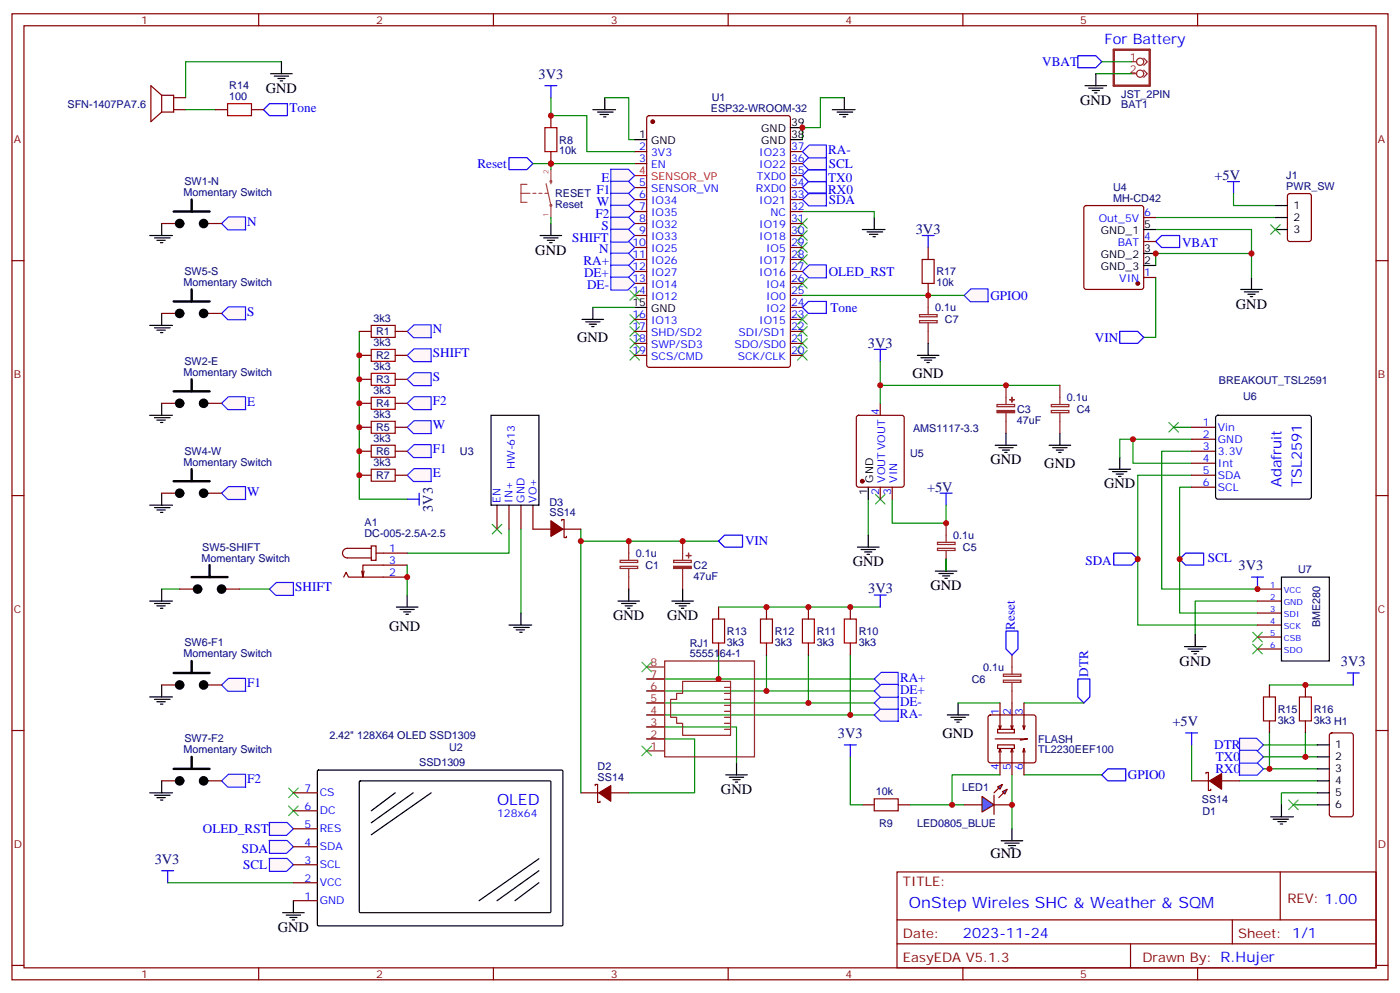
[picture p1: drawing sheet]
<svg xmlns="http://www.w3.org/2000/svg" width="412mm" height="292mm" viewBox="0 0 412 292" stroke-linecap="round" stroke-linejoin="round" font-family="sans-serif">
<g fill="none" stroke="#870000" stroke-width=".35">
<path d="M3.5 4.1h405.4v284.3h-405.4zM7.1 7.6h398.2v277.3h-398.2zM76.2 4.1v3.5M145.3 4.1v3.5M214.5 4.1v3.5M283.6 4.1v3.5M352.8 4.1v3.5M3.5 76.7h3.6M405.3 76.7h3.6M3.5 145.9h3.6M405.3 145.9h3.6M3.5 215h3.6"/>
<path d="M405.3 215h3.6M264.2 256.6h141.1v28.3h-141.1zM377.1 256.6v14.2M264.2 270.8h141.1M264.2 277.8h141.1M333 277.8v7.1M363 270.8v7M3.5 284.2h3.6M76.2 284.9v3.5M145.3 284.9v3.5M214.5 284.9v3.5M283.6 284.9v3.5"/>
<path d="M352.8 284.9v3.5M405.3 284.2h3.6"/>
</g>
<g fill="none" stroke="#000" stroke-width=".35">
<path d="M44.1 69.3h6.7M45.5 70h4.6M46.2 70.7h2.5M47.3 71.4h.7M47.6 65.8v3.5M44.1 95.8h6.7M45.5 96.5h4.6M46.2 97.2h2.5M47.3 97.9h.7M47.6 92.3v3.5M47.6 118.7v3.5M44.1 122.2h6.7"/>
<path d="M45.5 122.9h4.6M46.2 123.6h2.5M47.3 124.4h.7M44.1 148.7h6.7M45.5 149.4h4.6M46.2 150.1h2.5M47.3 150.8h.7M47.6 145.2v3.5M44.1 176.9h6.7M45.5 177.6h4.6M46.2 178.3h2.5M47.3 179h.7"/>
<path d="M47.6 173.4v3.5"/>
</g>
<g fill="#fff7f7" stroke="#420aff" stroke-width=".35">
<path d="M65.3 65.8l2-1.9h5l.1 3.7h-5.3z"/>
<path d="M65.3 92.3l2-2h5l.1 3.8h-5.3z"/>
<path d="M65.3 118.7l2-1.9h5l.1 3.8h-5.3z"/>
<path d="M65.3 145.2l2-2h5l.1 3.8h-5.3z"/>
<path d="M65.3 229.8l2-1.9h5l.1 3.8h-5.3z"/>
<path d="M65.3 201.6l2-1.9h5l.1 3.8h-5.3z"/>
</g>
<path d="M44.1 233.4h6.7M45.5 234.1h4.6M46.2 234.8h2.5M47.3 235.5h.7M47.6 229.8v3.6" fill="none" stroke="#000" stroke-width=".35"/>
<g fill="#fff7f7" stroke="#420aff" stroke-width=".35">
<path d="M119.9 97.5l2.1-1.9h5l.1 3.8h-5.3z"/>
<path d="M119.9 104.6l2.1-1.9h5l.1 3.8h-5.3z"/>
<path d="M119.9 111.7l2.1-2h5l.1 3.8h-5.3z"/>
<path d="M119.9 118.7l2.1-1.9h5l.1 3.8h-5.3z"/>
<path d="M119.9 139.9l2.1-2h5l.1 3.8h-5.3z"/>
<path d="M119.9 125.8l2.1-2h5l.1 3.8h-5.3z"/>
<path d="M119.9 132.8l2.1-1.9h5l.1 3.8h-5.3z"/>
</g>
<path d="M119.9 146.9h3.6M123.5 145.2v3.5" fill="none" stroke="#00f" stroke-width=".35"/>
<path d="M44.1 205.1h6.7M45.5 205.8h4.6M46.2 206.6h2.5M47.3 207.3h.7M47.6 201.6v3.5" fill="none" stroke="#000" stroke-width=".35"/>
<path d="M79.4 173.4l2-2h5l.1 3.8h-5.3z" fill="#fff7f7" stroke="#420aff" stroke-width=".35"/>
<g fill="none" stroke="#870000" stroke-width=".35">
<path d="M47.6 65.8h5.3M60 65.8h5.3M47.6 92.3h5.3M60 92.3h5.3M47.6 118.7h5.3M60 118.7h5.3M47.6 145.2h5.3M60 145.2h5.3M52.9 173.4h5.3M65.3 173.4h5.3M47.6 201.6h5.3M60 201.6h5.3"/>
<path d="M47.6 229.8h5.3M60 229.8h5.3"/>
</g>
<g fill="#000" stroke="#000" stroke-width=".71">
<circle cx="52.9" cy="65.8" r="1.06"/>
<circle cx="60" cy="65.8" r="1.06"/>
<circle cx="52.9" cy="92.3" r="1.06"/>
<circle cx="60" cy="92.3" r="1.06"/>
<circle cx="52.9" cy="118.7" r="1.06"/>
<circle cx="60" cy="118.7" r="1.06"/>
<circle cx="52.9" cy="145.2" r="1.06"/>
<circle cx="60" cy="145.2" r="1.06"/>
<circle cx="58.2" cy="173.4" r="1.06"/>
<circle cx="65.3" cy="173.4" r="1.06"/>
<circle cx="52.9" cy="201.6" r="1.06"/>
<circle cx="60" cy="201.6" r="1.06"/>
<circle cx="52.9" cy="229.8" r="1.06"/>
<circle cx="60" cy="229.8" r="1.06"/>
</g>
<g fill="none" stroke="#000" stroke-width=".71">
<path d="M56.4 58.7v3.6M51.2 62.3h10.5M51.2 88.7h10.5M56.4 85.2v3.5M51.2 115.2h10.5M56.4 111.7v3.5M56.4 138.1v3.5M51.2 141.6h10.5M56.4 169.9h10.6M61.7 166.3v3.6M51.2 198.1h10.5M56.4 194.6v3.5"/>
<path d="M51.2 226.3h10.5M56.4 222.8v3.5"/>
</g>
<path d="M105.8 97.5v49.4h14.1M47.6 173.4h5.3M70.6 173.4h8.8" fill="none" stroke="#008700" stroke-width=".35"/>
<path d="M234.9 82l2.9 2.8M237.8 82l-2.9 2.8" fill="none" stroke="#3c3" stroke-width=".35"/>
<g fill="#fff7f7" stroke="#420aff" stroke-width=".35">
<path d="M236.4 58.7l2-1.9h5l.1 3.8h-5.3z"/>
<path d="M236.4 48.2l2-2h5l.1 3.8h-5.3z"/>
<path d="M236.4 79.9l2-1.9h5l.1 3.8h-5.3z"/>
<path d="M284 87l2-2h5l.1 3.8h-5.3z"/>
</g>
<g fill="none" stroke="#3c3" stroke-width=".35">
<path d="M234.9 64.4l2.9 2.8M234.9 75l2.9 2.8M234.9 71.4l2.9 2.9M234.9 67.9l2.9 2.8M237.8 64.4l-2.9 2.8M237.8 75l-2.9 2.8M237.8 71.4l-2.9 2.9M237.8 67.9l-2.9 2.8M185.6 92.6l2.8 2.8M185.6 99.7l2.8 2.8M185.6 96.1l2.8 2.9M188.4 92.6l-2.8 2.8"/>
<path d="M188.4 99.7l-2.8 2.8M188.4 96.1l-2.8 2.9M234.9 99.7l2.9 2.8M234.9 96.1l2.9 2.9M237.8 99.7l-2.9 2.8M237.8 96.1l-2.9 2.9M185.6 103.2l2.8 2.8M188.4 103.2l-2.8 2.8M234.9 103.2l2.9 2.8M237.8 103.2l-2.9 2.8"/>
</g>
<g fill="none" stroke="#000" stroke-width=".35">
<path d="M174.6 32.3h6.7M176 33h4.6M176.7 33.7h2.5M177.8 34.4h.7M178.2 28.8v3.5M232.8 37.6h3.6M245.2 32.3h6.7M246.6 33h4.6M247.3 33.7h2.5M248.4 34.4h.7M248.7 28.8v3.5M187 41.1h3.5"/>
<path d="M232.8 41.1h3.6M254 67.6h6.7M255.4 68.3h4.6M256.1 69h2.5M257.2 69.7h.7M257.5 64v3.6M187 90.5h3.5"/>
</g>
<path d="M178.2 28.8h7v12.3h1.8M248.7 28.8h-7v8.8h-5.3v3.5M236.4 62.3h21.1v1.7" fill="none" stroke="#008700" stroke-width=".35"/>
<path d="M160.5 25.2h3.5M162.3 25.2v3.6" fill="none" stroke="#00f" stroke-width=".35"/>
<g fill="none" stroke="#870000" stroke-width=".35">
<path d="M190.7 34.2l.5-.2h40.9l.7 .5v72.9l-.4 .7h-41.2l-.6-.4-.1-73zM187 44.6h3.5M187 48.2h3.5M187 55.2h3.5M187 58.7h3.5M232.8 44.6h3.6M232.8 48.2h3.6M232.8 55.2h3.6M232.8 58.7h3.6M232.8 51.7h3.6M187 62.3h3.5M187 65.8h3.5"/>
<path d="M187 69.3h3.5M187 72.8h3.5M187 76.4h3.5M187 79.9h3.5M232.8 62.3h3.6M232.8 65.8h3.6M232.8 69.3h3.6M232.8 72.8h3.6M232.8 76.4h3.6M232.8 79.9h3.6M187 83.4h3.5M187 87h3.5"/>
<path d="M187 94h3.5M187 97.5h3.5M232.8 83.4h3.6M232.8 87h3.6M232.8 94h3.6M232.8 97.5h3.6M232.8 90.5h3.6M187 101.1h3.5M187 104.6h3.5M232.8 101.1h3.6M232.8 104.6h3.6"/>
</g>
<circle cx="192.3" cy="35.8" r=".53" fill="#870000" stroke="#870000" stroke-width=".35"/>
<path d="M187 51.7h3.5" fill="none" stroke="#f00" stroke-width=".35"/>
<g fill="#fff7f7" stroke="#420aff" stroke-width=".35">
<path d="M179.8 49.8h5.3l1.9 1.9-2.1 1.9h-5z"/>
<path d="M179.8 53.4h5.3l1.9 1.8-2.1 1.9h-5z"/>
<path d="M179.8 56.9h5.3l1.9 1.8-2.1 2h-5z"/>
<path d="M179.8 60.4h5.3l1.9 1.9-2.1 1.9h-5z"/>
<path d="M179.8 63.9h5.3l1.9 1.9-2.1 1.9h-5z"/>
<path d="M179.8 71h5.3l1.9 1.8-2.1 2h-5z"/>
<path d="M179.8 67.5h5.3l1.9 1.8-2.1 2h-5z"/>
</g>
<path d="M234.9 92.6l2.9 2.8M237.8 92.6l-2.9 2.8M145 154.3l2.8 2.9M147.8 154.3l-2.8 2.9M257.9 145.5l2.8 2.8M260.7 145.5l-2.8 2.8M369 186.1l2.8 2.8M369 189.6l2.8 2.8M371.8 186.1l-2.8 2.8M371.8 189.6l-2.8 2.8" fill="none" stroke="#3c3" stroke-width=".35"/>
<path d="M317.5 16.4h5.3l1.8 1.8-1.8 1.7h-5.3zM149.9 46.4h5.3l1.8 1.8-1.8 1.7h-5.3zM238.1 49.9h5.3v3.5h-5.3l-1.7-1.7zM238.1 53.4h5.3v3.6h-5.3l-1.7-1.8zM342.2 69.3h5.3v3.5h-5.3l-1.8-1.7zM257.5 102.8h3.6M259.3 102.8v3.6M276.9 145.2h3.6M278.7 145.2v3.5M328.1 162.8h5.3l1.7 1.8-1.7 1.7h-5.3zM349.2 162.8h5.3v3.5h-5.3l-1.7-1.7z" fill="none" stroke="#00f" stroke-width=".35"/>
<path d="M328.1 14.6h10.6v10.6h-10.6z" fill="none" stroke="#8c2424" stroke-width=".71"/>
<g fill="none" stroke="#8c2424" stroke-width=".35">
<path d="M333.4 18.2h1.4M336.9 17.1l1.1 1.1-1.1 1M333.4 21.7h1.4M336.9 20.6l1.1 1.1-1.1 1.1M201.1 159.3v5.6M198.4 164.9h5.2v.7h-5.2zM201.1 167.4v6"/>
<circle cx="335.8" cy="18.2" r="1.06"/>
<circle cx="335.8" cy="21.7" r="1.06"/>
</g>
<g fill="none" stroke="#008700" stroke-width=".35">
<path d="M324.6 18.2h8.8M322.8 21.7h10.6M333.7 129.3v7h17.3M351 139.9h-15.9v44.1h35.3M351 129.3h-21.2v5.3M149.9 155.8v7h-30M153.5 155.8v24.6M171.1 155.8v3.5h40.6M255.8 146.9v10.6M262.8 146.9v7.1h15.9v-5.3M351 143.4h-3.5v37h22.9M119.9 166.3v3.6"/>
<path d="M370.4 176.9h-18.3v9.9"/>
</g>
<g fill="none" stroke="#000" stroke-width=".35">
<path d="M319.6 25.2h6.4M320.7 25.9h4.2M321.7 26.6h2.1M322.4 27.3h.7M322.8 21.7v3.5M144.6 122.2h14.1v26.5h-14.1zM326.7 138.1h6.3M327.7 138.8h4.3M328.8 139.5h2.1M329.8 134.6v3.5M255.8 143.4v3.5M255.8 157.5v3.5"/>
<path d="M329.5 140.2h.7M116.8 178.7h6.3M117.8 179.4h4.3M119.9 175.2v3.5M197.9 176.9h6.4M199 177.6h4.2M200 178.3h2.1M200.7 179h.7M201.1 173.4v3.5M252.6 161h6.3M253.6 161.7h4.3M254.7 162.5h2.1"/>
<path d="M255.4 163.2h.7M377.5 169.9h14.1v24.7h-14.1zM118.9 180.1h2.1M119.6 180.8h.7M149.9 184h6.7M151.3 184.7h4.6M152 185.4h2.5M153.1 186.1h.7M153.5 180.4v3.6M348.9 190.3h6.3M350 191h4.2M351 191.7h2.1"/>
<path d="M351.7 192.4h.7M352.1 186.8v3.5"/>
</g>
<g fill="none" stroke="#870000" stroke-width=".35">
<path d="M162.3 34v3.6M162.3 44.6v3.6M259.3 118.7v3.5M252.5 122.4l.4-.2h12.7l.7 .5v20l-.4 .6-13 .1-.6-.5-.1-20zM146.4 148.7v7.1M149.9 148.7v7.1M153.5 148.7v7.1M157 148.7v7.1M259.3 143.4v3.5M262.8 143.4v3.5M101.2 169.9l.8-1.4 .7 1.4h17.2M107.2 168.1l-.3 1.8"/>
<path d="M109.4 160.7h1.4v4.2h-1.4zM109.4 161.4h-7.1a1.41 1.41 0 0 0-1.4 1.4 1.41 1.41 0 0 0 1.4 1.4h7.1M110.8 162.8h9.1M119.9 166.3h-13v3.6l-.4-1.8M370.4 176.9h7.1M370.4 173.4h7.1M370.4 191h7.1M370.4 187.5h7.1M370.4 184h7.1M370.4 180.4h7.1"/>
</g>
<g fill="#8c2424" stroke="#8c2424" stroke-width=".35">
<path d="M198.4 166.7h5.2v.6h-5.2z"/>
<path d="M202.1 163.5h1.5z"/>
<path d="M202.8 162.8v1.4z"/>
</g>
<path d="M160.5 37.6h3.5v7h-3.5z" fill="none" stroke="#a10000" stroke-width=".35"/>
<circle cx="254" cy="141.6" r=".53" fill="#870000" stroke="#870000" stroke-width=".35"/>
<g fill="#fff7f7" stroke="#420aff" stroke-width=".35">
<path d="M79.3 247.4h5.3l1.8 1.8-2 2h-5z"/>
<path d="M79.3 252.7h5.3l1.8 1.8-2 2h-5z"/>
</g>
<g fill="none" stroke="#000" stroke-width=".35">
<path d="M365.5 85.2h6.3M366.5 85.9h4.3M367.6 86.6h2.1M368.3 87.3h.7M368.7 81.7v3.5M293.2 131.1h6.3M294.2 131.8h4.2M295.3 132.5h2.1M296 133.2h.7M296.3 127.5v3.6M83.3 268.6h6.3M84.3 269.3h4.2"/>
<path d="M85.4 270.1h2.1M86.1 270.8h.7M86.4 265.1v3.5"/>
</g>
<path d="M340.4 78.1v-3.5h28.3v7.1M236.4 87h47.6M259.3 106.4v12.3M259.3 113.4h52.9M351 132.8h-8.8v40.6h28.2" fill="none" stroke="#008700" stroke-width=".35"/>
<path d="M368.7 169.9h3.5M370.4 169.9v3.5" fill="none" stroke="#00f" stroke-width=".35"/>
<path d="M293.7 119.1h5.2v.6h-5.2zM296.3 113.4v5.7M296.3 121.5v6" fill="none" stroke="#8c2424" stroke-width=".35"/>
<g fill="#8c2424" stroke="#8c2424" stroke-width=".35">
<path d="M293.7 120.8h5.2v.7h-5.2z"/>
<path d="M297.4 117.7h1.4z"/>
<path d="M298.1 116.9v1.5z"/>
</g>
<path d="M79.3 242.1h5.3l1.8 1.8-2 2h-5z" fill="#fff7f7" stroke="#420aff" stroke-width=".35"/>
<path d="M85 237.2l2.8 2.9M85 232l2.8 2.8M87.8 237.2l-2.8 2.9M87.8 232l-2.8 2.8" fill="none" stroke="#3c3" stroke-width=".35"/>
<path d="M162.3 28.8v5.2h10.6v10.6h14.1M157 48.2h30M363.4 57v3.5h12.3M340.4 67.6h28.3v7M340.4 64h35.3M174.6 90.5h12.4M340.4 81.7v17.6h-3.5M119.9 169.9v5.3M365.1 229.8h23M372.2 226.3h15.9M381 236.9h7.1M388.1 233.4h-10.6v3.5" fill="none" stroke="#008700" stroke-width=".35"/>
<path d="M361.6 53.4h3.5M363.4 53.4v3.6M329.8 97.5h5.3l1.8 1.8-1.8 1.8h-5.3zM211.7 159.3l1.7-1.8h5.3v3.5h-5.3z" fill="none" stroke="#00f" stroke-width=".35"/>
<path d="M171.4 94h6.4M172.5 94.7h4.2M173.6 95.4h2.1M174.3 96.1h.7M174.6 90.5v3.5" fill="none" stroke="#000" stroke-width=".35"/>
<path d="M365.1 224.4h5.1l2 1.9-1.9 1.9h-5.3z" fill="#fff7f7" stroke="#420aff" stroke-width=".35"/>
<path d="M279 210.4h6.4M280.1 211.1h4.2M281.2 211.8h2.1M281.9 212.5h.7M282.2 206.9v3.5M377.5 236.9v3.5M374.3 240.4h6.7M375 241.1h4.6M376.4 241.8h2.5M377.1 242.5h.7" fill="none" stroke="#000" stroke-width=".35"/>
<path d="M296.3 185.7h3.6v5.3l-1.8 1.8-1.8-1.8zM317.5 199.8h3.5v5.3l-1.7 1.8-1.8-1.8zM248.7 219.3h3.5M250.5 219.3v3.5M324.6 228.1l1.7-1.8h5.3v3.5h-5.3z" fill="none" stroke="#00f" stroke-width=".35"/>
<path d="M295.6 198.4h5.1v.7h-5.1zM298.1 192.8v5.6M295.6 200.2h5.1v.6h-5.1zM298.1 200.9v6" fill="none" stroke="#8c2424" stroke-width=".35"/>
<path d="M282.2 206.9h12.4M301.6 206.9h17.7M250.5 222.8v14.1h3.5M301.6 228.1h23" fill="none" stroke="#008700" stroke-width=".35"/>
<path d="M257.5 235.1h7.1v3.6h-7.1z" fill="none" stroke="#a10000" stroke-width=".35"/>
<path d="M254 236.9h3.5M264.6 236.9h3.5" fill="none" stroke="#870000" stroke-width=".35"/>
<path d="M289.3 234.4l3.5 2.5-3.5 2.1z" fill="#09f" stroke="#870000" stroke-width=".35"/>
<path d="M292.8 234.1v5.6z" fill="#f00" stroke="#870000" stroke-width=".35"/>
<g fill="#870000" stroke="#870000" stroke-width=".35">
<path d="M292.8 233.4l1.4-1.4z"/>
<path d="M294.2 234.8l1.4-1.4z"/>
</g>
<g fill="#09f" stroke="#870000" stroke-width=".35">
<path d="M293.9 231.6l1.4-.7-.7 1.4z"/>
<path d="M295.3 233l1.4-.7-.7 1.4z"/>
</g>
<g fill="none" stroke="#870000" stroke-width=".35">
<path d="M291.3 210.6l.4-.2h12.7l.5 .2 .3 .5v12.7l-.3 .5-.5 .2h-12.7l-.5-.2-.2-.5v-12.7zM293.2 217.5h9.5l-2.1 .3M293.9 214.7h4.9v1h-4.9zM293.9 219.3h4.9v1h-4.9zM294.6 206.9v7.8l-.4-1.1M294.9 213.6l-.3 1.1M298.1 206.9v7.8l-.4-1.1M298.4 213.6l-.3 1.1M301.6 206.9v7.8l-.3-1.1M302 213.6l-.4 1.1M284 236.9h5.3M292.8 236.9h5.3"/>
<path d="M294.2 221.4l.4-1.1v7.8M294.6 220.3l.3 1.1M297.7 221.4l.4-1.1v7.8M298.1 220.3l.3 1.1M301.3 221.4l.3-1.1v7.8M301.6 220.3l.4 1.1"/>
</g>
<g fill="none" stroke="#000" stroke-width=".35">
<path d="M159.1 69.3h6.4M160.2 70h4.2M161.2 70.7h2.1M161.9 71.4h.7M162.3 65.8v3.5M309 131.1h6.4M310.1 131.8h4.2M311.1 132.5h2.2M311.9 133.2h.7M312.2 127.5v3.6M294.9 247.5h6.4M296 248.2h4.2"/>
<path d="M297 248.9h2.2M297.7 249.6h.7M298.1 243.9v3.6"/>
</g>
<path d="M162.3 48.2v1.7M162.3 64v1.8M268.1 236.9h15.9M294.6 228.1h-14.1v8.8M298.1 228.1v15.8" fill="none" stroke="#008700" stroke-width=".35"/>
<path d="M153.5 56.9h2.6M155.2 54.3h-1.7v5.3h1.7M157 56.9h.9M158.7 56.9h.9M160.5 56.9h.9M160.9 54.1l1.4 6.3M162.3 49.9v4.2M162.3 60.6v3.4" fill="none" stroke="#a64a4a" stroke-width=".35"/>
<g fill="none" stroke="#a64a4a" stroke-width=".56">
<circle cx="162.3" cy="53.4" r=".18"/>
<circle cx="162.3" cy="60.4" r=".18"/>
</g>
<path d="M365.1 217.3h5.1l2 2-1.9 1.8h-5.3z" fill="#fff7f7" stroke="#420aff" stroke-width=".35"/>
<path d="M372.2 219.3h15.9" fill="none" stroke="#008700" stroke-width=".35"/>
<path d="M365.1 220.8h5.1l2 2-1.9 1.8h-5.3z" fill="#fff7f7" stroke="#420aff" stroke-width=".35"/>
<g fill="none" stroke="#008700" stroke-width=".35">
<path d="M345.7 125.8h5.3M211.7 178.7h47.6M190.5 199.8h67M211.7 192.8v7M225.8 192.8v10.6M238.1 192.8v14.1M250.5 192.8v17.6M190.5 217.5h14.1v15.9h-19.4M190.5 214h26.5v10.5M190.5 206.9h67M190.5 210.4h67M190.5 203.4h67"/>
<path d="M351 219.3v10.5M372.2 222.8h15.9M49.4 259.8h37"/>
</g>
<path d="M344.3 124.4l2.8 2.8M347.1 124.4l-2.8 2.8M379.6 235.5l2.8 2.8M382.4 235.5l-2.8 2.8" fill="none" stroke="#3c3" stroke-width=".35"/>
<g fill="none" stroke="#870000" stroke-width=".35">
<path d="M319.5 60.7l.5-.2h16.2l.5 .2 .2 .5v23.3l-.2 .5-.5 .2h-16.2l-.5-.2-.2-.5v-23.3zM336.9 71.1h3.5M336.9 64h3.5M105.8 97.5h3.6M116.4 97.5h3.5M336.9 81.7h3.5M105.8 104.6h3.6M105.8 111.7h3.6M105.8 118.7h3.6M116.4 104.6h3.5M116.4 111.7h3.5M116.4 118.7h3.5"/>
<path d="M105.8 125.8h3.6M105.8 132.8h3.6M105.8 139.9h3.6M116.4 125.8h3.5M116.4 132.8h3.5M116.4 139.9h3.5M391.8 215.9l.5-.2h5.6l.7 .5v23.5l-.4 .7h-5.9l-.7-.4v-23.6zM351 229.8h5.3M355.2 227.7v-.3h.8v5.3h.7v-.4M359.8 229.8h5.3"/>
</g>
<g fill="#870000" stroke="#870000" stroke-width=".35">
<path d="M356.3 229.8l3.5-2.1v4.6z"/>
<circle cx="335.1" cy="83.4" r=".53"/>
</g>
<path d="M349.2 215.7h3.6M351 215.7v3.6M47.6 256.3h3.6M49.4 256.3v3.5" fill="none" stroke="#00f" stroke-width=".35"/>
<g fill="none" stroke="#000" stroke-width=".35">
<path d="M336.9 78.1h3.5M336.9 74.6h3.5M336.9 67.6h3.5M182 176.9h6.4M183.1 177.6h4.2M184.1 178.3h2.2M184.9 179h.7M185.2 173.4v3.5M275.5 168.1h6.4M276.6 168.8h4.2M277.6 169.5h2.2M278.3 170.2h.7"/>
<path d="M278.7 164.6v3.5M388.1 219.3h3.5M213.8 228.1h6.3M214.8 228.8h4.3M215.9 229.5h2.1M216.6 230.2h.7M217 224.5v3.6M388.1 222.8h3.5M388.1 226.3h3.5M388.1 229.8h3.5M388.1 233.4h3.5M388.1 236.9h3.5"/>
</g>
<path d="M109.4 95.8h7v3.5h-7zM109.4 102.8h7v3.6h-7zM109.4 109.9h7v3.5h-7zM109.4 116.9h7v3.6h-7zM109.4 124h7v3.5h-7zM109.4 131.1h7v3.5h-7zM109.4 138.1h7v3.5h-7z" fill="none" stroke="#a10000" stroke-width=".35"/>
<path d="M309.7 119.1h5.2v.6h-5.2zM312.2 113.4v5.7M309.7 120.8h5.2v.7h-5.2zM312.2 121.5v6M185.2 159.3v5.6M276.2 159.6h5.1v.7h-5.1zM278.7 154v5.6M182.7 166.7h5.2v.6h-5.2zM182.7 164.9h5.2v.7h-5.2zM185.2 167.4v6M276.2 161.4h5.1v.6h-5.1zM278.7 162.1v6" fill="none" stroke="#8c2424" stroke-width=".35"/>
<g fill="#fff7f7" stroke="#420aff" stroke-width=".35">
<path d="M257.5 199.8l2.1-1.9h5l.1 3.8h-5.3z"/>
<path d="M257.5 210.4l2.1-1.9h5l.1 3.8h-5.3z"/>
<path d="M257.5 206.9l2.1-1.9h5l.1 3.8h-5.3z"/>
<path d="M257.5 203.4l2.1-2h5l.1 3.8h-5.3z"/>
</g>
<path d="M257.5 175.2h3.6M259.3 175.2v3.5" fill="none" stroke="#00f" stroke-width=".35"/>
<path d="M278.7 164.6v3.5" fill="none" stroke="#008700" stroke-width=".35"/>
<path d="M209.9 182.2h3.5v7.1h-3.5zM224 182.2h3.5v7.1h-3.5zM236.4 182.2h3.5v7.1h-3.5zM248.7 182.2h3.5v7.1h-3.5z" fill="none" stroke="#a10000" stroke-width=".35"/>
<path d="M211.7 178.7v3.5M225.8 178.7v3.5M238.1 178.7v3.5M250.5 178.7v3.5M211.7 189.3v3.5M225.8 189.3v3.5M238.1 189.3v3.5M250.5 189.3v3.5" fill="none" stroke="#870000" stroke-width=".35"/>
<g fill="#fff7f7" stroke="#420aff" stroke-width=".35">
<path d="M179.8 74.5h5.3l1.9 1.9-2.1 1.9h-5z"/>
<path d="M179.8 78.1h5.3l1.9 1.8-2.1 1.9h-5z"/>
<path d="M179.8 81.6h5.3l1.9 1.8-2.1 2h-5z"/>
</g>
<path d="M185.6 85.5l2.8 2.9M188.4 85.5l-2.8 2.9" fill="none" stroke="#3c3" stroke-width=".35"/>
<path d="M236.4 44.6l2-1.9h5l.1 3.8h-5.3z" fill="#fff7f7" stroke="#420aff" stroke-width=".35"/>
<g fill="none" stroke="#8c2424" stroke-width=".35">
<path d="M270.9 94.4h5.1v.6h-5.1zM270.9 92.6h5.1v.6h-5.1zM273.4 87v5.6M273.4 95.1v6M190.5 199.8h5.3M190.5 196.3h5.3M195.8 194.6h26.4v28.2h-26.4zM190.5 217.5h5.3M190.5 214h5.3M190.5 210.4h5.3M190.5 206.9h5.3M190.5 203.4h5.3"/>
<path d="M201.1 200.6h14.1v15.8h-14.1v-3.5h-1.8v-1.8h-1.7v-5.3h1.7v-1.7h1.8zM213.4 214.7h1.8M213.4 212.9h1.8M213.4 211.1h1.8M213.4 209.4h1.8M213.4 207.6h1.8M213.4 205.8h1.8M213.4 204.1h1.8M213.4 202.3h1.8M190.5 221h5.3"/>
</g>
<path d="M374.3 66.1l2.8 2.9M377.1 66.1l-2.8 2.9M189.1 194.9l2.8 2.8M191.9 194.9l-2.8 2.8M189.1 219.6l2.8 2.8M191.9 219.6l-2.8 2.8" fill="none" stroke="#3c3" stroke-width=".35"/>
<g fill="none" stroke="#870000" stroke-width=".35">
<path d="M47.6 28l-3.2-2.8v10.6l3.2-2.8M47.6 28v5M47.6 28h3.6v5h-3.6M51.2 32.3h3.5M51.2 28.8h3.5M63.5 32.3h3.5M74.1 32.3h3.5M379.5 57.2l.4-.2h5.7l.6 .4 .1 13-.5 .6-5.9 .1-.6-.5-.1-12.9zM273.4 72.8v3.6M273.4 83.4v3.6M351 125.8h7.1M351 129.3h7.1"/>
<path d="M351 132.8h7.1M351 136.3h7.1M351 139.9h7.1M157 155.8h5.3M165.5 153.3v-.4h.7v5.3h.7v-.3M165.8 155.8h5.3M351 143.4h7.1M373.9 201.6v3.5M373.9 212.2v3.5M384.5 201.6v3.5M384.5 212.2v3.5M86.4 233.4h7.1"/>
<path d="M86.4 238.7h7.1M171.1 233.4h5.3M175.3 231.2v-.3h.7v5.3h.7v-.4M179.9 233.4h5.3M86.4 243.9h7.1M86.4 249.2h7.1M86.4 254.5h7.1M86.4 259.8h7.1M86.4 265.1h7.1"/>
</g>
<g fill="#870000" stroke="#870000" stroke-width=".35">
<path d="M176.4 233.4l3.5-2.2v4.6z"/>
<path d="M162.3 153.3l3.5 2.5-3.5 2.1z"/>
</g>
<path d="M82.9 18.2h-28.2v10.6M54.7 32.3h8.8M171.1 159.3v74.1M373.9 201.6h24.7M373.9 215.7v10.6M384.5 215.7v7.1" fill="none" stroke="#008700" stroke-width=".35"/>
<g fill="none" stroke="#000" stroke-width=".35">
<path d="M82.9 18.2v3.5M79.7 21.7h6.4M80.8 22.4h4.2M81.8 23.1h2.2M82.5 23.8h.8M375.7 67.6h3.5M375.7 60.5h3.5M375.7 64h3.5M270.2 104.6h6.4M271.3 105.3h4.2M272.3 106h2.2M273 106.7h.8"/>
<path d="M273.4 101.1v3.5M358.3 122.4l.5-.2h26.8l.5 .2 .2 .5v23.3l-.2 .5-.5 .2h-26.8l-.5-.2-.2-.5v-23.3zM93.5 226.8l.3-.1h71.8l.2 .3-.1 45.3-.2 .2h-71.8l-.2-.3zM105.9 230l.3-.2 55.9 .1 .2 .3-.1 38.3-.3 .1h-55.9l-.2-.3zM116.4 233.4l-7 5.3M121.7 233.4l-12.3 8.8M127 233.4l-17.6 12.3M158.7 259.8l-7 5.3M158.7 256.3l-12.3 8.8M158.7 252.8l-17.6 12.3"/>
</g>
<path d="M77.6 32.3l1.8-1.8h5.3v3.5h-5.3zM271.6 69.3h3.6M273.4 69.3v3.5M236.4 90.5l1.7-1.8h5.3v3.6h-5.3zM396.9 198.1h3.5M398.6 198.1v3.5" fill="none" stroke="#00f" stroke-width=".35"/>
<path d="M67 30.5h7.1v3.5h-7.1zM271.6 76.4h3.6v7h-3.6zM372.2 205.1h3.5v7.1h-3.5zM382.8 205.1h3.5v7.1h-3.5z" fill="none" stroke="#a10000" stroke-width=".35"/>
<g fill="#c00">
<circle cx="236.4" cy="37.6" r=".88"/>
<circle cx="333.7" cy="129.3" r=".88"/>
<circle cx="201.1" cy="159.3" r=".88"/>
<circle cx="347.5" cy="164.6" r=".88"/>
<circle cx="335.1" cy="164.6" r=".88"/>
<circle cx="370.4" cy="173.4" r=".88"/>
<circle cx="259.3" cy="113.4" r=".88"/>
<circle cx="119.9" cy="169.9" r=".88"/>
<circle cx="368.7" cy="74.6" r=".88"/>
<circle cx="296.3" cy="113.4" r=".88"/>
<circle cx="298.1" cy="236.9" r=".88"/>
<circle cx="280.5" cy="236.9" r=".88"/>
<circle cx="162.3" cy="48.2" r=".88"/>
<circle cx="162.3" cy="34" r=".88"/>
<circle cx="340.4" cy="74.6" r=".88"/>
<circle cx="105.8" cy="104.6" r=".88"/>
<circle cx="105.8" cy="111.7" r=".88"/>
<circle cx="105.8" cy="118.7" r=".88"/>
<circle cx="105.8" cy="125.8" r=".88"/>
<circle cx="105.8" cy="132.8" r=".88"/>
<circle cx="105.8" cy="139.9" r=".88"/>
<circle cx="185.2" cy="159.3" r=".88"/>
<circle cx="278.7" cy="154" r=".88"/>
<circle cx="238.1" cy="206.9" r=".88"/>
<circle cx="225.8" cy="203.4" r=".88"/>
<circle cx="250.5" cy="210.4" r=".88"/>
<circle cx="225.8" cy="178.7" r=".88"/>
<circle cx="238.1" cy="178.7" r=".88"/>
<circle cx="250.5" cy="178.7" r=".88"/>
<circle cx="211.7" cy="199.8" r=".88"/>
<circle cx="171.1" cy="159.3" r=".88"/>
<circle cx="373.9" cy="226.3" r=".88"/>
<circle cx="384.5" cy="222.8" r=".88"/>
<circle cx="384.5" cy="201.6" r=".88"/>
<circle cx="273.4" cy="87" r=".88"/>
</g>
<g font-size="4.6" fill="#00f">
<text x="146.4" y="236.9">OLED</text>
<text x="267.8" y="267.2">OnStep Wireles SHC &amp; Weather &amp; SQM</text>
</g>
<g font-size="4.2" fill="#00f">
<text x="325.4" y="12.9">For Battery</text>
<text x="377.5" y="143.4" transform="rotate(-90 377.5 143.4)">Adafruit</text>
<text x="383.5" y="143.3" transform="rotate(-90 383.5 143.3)">TSL2591</text>
<text x="283.6" y="276">2023-11-24</text>
</g>
<g font-size="4.2" fill="#000080">
<text x="158.6" y="23.2">3V3</text>
<text x="357.7" y="53.1">+5V</text>
<text x="269.8" y="69">3V3</text>
<text x="255.6" y="102.5">3V3</text>
<text x="273.1" y="144.8">+5V</text>
<text x="127.5" y="150.7" transform="rotate(-90 127.5 150.7)">3V3</text>
<text x="364.9" y="167.8">3V3</text>
<text x="255.8" y="174.4">3V3</text>
<text x="395" y="196">3V3</text>
<text x="345.4" y="213.6">+5V</text>
<text x="246.8" y="217.1">3V3</text>
<text x="45.6" y="254.2">3V3</text>
</g>
<g font-size="4.2">
<text x="78.3" y="27.3">GND</text>
<text x="318.2" y="30.9">GND</text>
<text x="157.7" y="75">GND</text>
<text x="364.1" y="90.8">GND</text>
<text x="170" y="100.7">GND</text>
<text x="268.8" y="111.3">GND</text>
<text x="291.7" y="136.7">GND</text>
<text x="307.6" y="137.8">GND</text>
<text x="325.3" y="143.8">GND</text>
<text x="251.2" y="166.7">GND</text>
<text x="274.1" y="173.7">GND</text>
<text x="114.7" y="185.7">GND</text>
<text x="180.6" y="182.6">GND</text>
<text x="196.5" y="182.6">GND</text>
<text x="347.5" y="196">GND</text>
<text x="277.6" y="217.2">GND</text>
<text x="212.4" y="233.7">GND</text>
<text x="291.8" y="252.4">GND</text>
<text x="81.8" y="274.3">GND</text>
</g>
<g font-size="3.9" fill="#00f">
<text x="307" y="19.5">VBAT</text>
<text x="85.3" y="33">Tone</text>
<text x="244" y="45.3">RA-</text>
<text x="140.6" y="49.4">Reset</text>
<text x="177.2" y="53.4">E</text>
<text x="243.9" y="53.4">TX0</text>
<text x="244.1" y="49.4">SCL</text>
<text x="175.7" y="57">F1</text>
<text x="243.9" y="57">RX0</text>
<text x="244.1" y="59.9">SDA</text>
<text x="175.4" y="64">F2</text>
<text x="175.8" y="60.5">W</text>
<text x="72.8" y="66.5">N</text>
<text x="168.5" y="71.1">SHIFT</text>
<text x="177.2" y="67.6">S</text>
<text x="176.5" y="74.6">N</text>
<text x="348.2" y="72.6">VBAT</text>
<text x="171.9" y="78.1">RA+</text>
<text x="172.1" y="81.7">DE+</text>
<text x="244.1" y="81.3">OLED_RST</text>
<text x="172.9" y="85.2">DE-</text>
<text x="291.7" y="88.2">GPIO0</text>
<text x="72.8" y="93">S</text>
<text x="244.7" y="91.7">Tone</text>
<text x="127.5" y="98.1">N</text>
<text x="322.5" y="100.7">VIN</text>
<text x="127.5" y="105.1">SHIFT</text>
<text x="127.5" y="112.2">S</text>
<text x="72.8" y="119.4">E</text>
<text x="127.5" y="119.2">F2</text>
<text x="127.5" y="126.3">W</text>
<text x="127.5" y="133.4">F1</text>
<text x="127.5" y="140.4">E</text>
<text x="72.8" y="145.9">W</text>
<text x="219.5" y="160.5">VIN</text>
<text x="319.7" y="166.3">SDA</text>
<text x="355.8" y="165.5">SCL</text>
<text x="87" y="174.1">SHIFT</text>
<text x="298.9" y="185.3" transform="rotate(-90 298.9 185.3)">Reset</text>
<text x="72.8" y="202.3">F1</text>
<text x="265.1" y="200.6">RA+</text>
<text x="320.5" y="199.2" transform="rotate(-90 320.5 199.2)">DTR</text>
<text x="265.1" y="207.7">DE-</text>
<text x="265.1" y="204.1">DE+</text>
<text x="265.1" y="211.2">RA-</text>
<text x="357.7" y="220.6">DTR</text>
<text x="358" y="227.6">RX0</text>
<text x="358.1" y="224">TX0</text>
<text x="72.8" y="230.5">F2</text>
<text x="332.2" y="229.3">GPIO0</text>
<text x="59.8" y="245.1">OLED_RST</text>
<text x="71.2" y="251.1">SDA</text>
<text x="71.6" y="255.8">SCL</text>
</g>
<g font-size="3.9" fill="#800">
<text x="266" y="260.9">TITLE:</text>
<text x="379.2" y="265.8">REV: 1.00</text>
<text x="266" y="276">Date:</text>
<text x="364.8" y="276">Sheet: 1/1</text>
<text x="266" y="283.1">EasyEDA V5.1.3</text>
<text x="336.5" y="283.1">Drawn By: R.Hujer</text>
</g>
<g font-size="3.2" fill="#800">
<text x="41.6" y="7.1">1</text>
<text x="110.8" y="7.1">2</text>
<text x="179.9" y="7.1">3</text>
<text x="249.1" y="7.1">4</text>
<text x="318.2" y="7.1">5</text>
<text x="4.1" y="42.2">A</text>
<text x="405.9" y="42.2">A</text>
<text x="4.1" y="111.3">B</text>
<text x="405.9" y="111.3">B</text>
<text x="4.1" y="180.4">C</text>
<text x="405.9" y="180.4">C</text>
<text x="4.1" y="249.6">D</text>
<text x="405.9" y="249.6">D</text>
<text x="41.6" y="287.9">1</text>
<text x="110.8" y="287.9">2</text>
<text x="179.9" y="287.9">3</text>
<text x="249.1" y="287.9">4</text>
<text x="318.2" y="287.9">5</text>
</g>
<g font-size="3.2" fill="#8d2323">
<text x="332.8" y="17.8">1</text>
<text x="332.8" y="21.3">2</text>
<text x="191.7" y="196">8</text>
<text x="191.7" y="203">6</text>
<text x="191.7" y="199.5">7</text>
<text x="191.7" y="206.6">5</text>
<text x="191.7" y="213.6">3</text>
<text x="191.7" y="210.1">4</text>
<text x="191.7" y="220.7">1</text>
<text x="191.7" y="217.1">2</text>
</g>
<g font-size="3.2" fill="#000080">
<text x="67.5" y="29.5">100</text>
<text x="67.5" y="26.3">R14</text>
<text x="209.7" y="29.7">U1</text>
<text x="330.3" y="28.8">JST_2PIN</text>
<text x="19.9" y="31.7">SFN-1407PA7.6</text>
<text x="209.4" y="32.9">ESP32-WROOM-32</text>
<text x="330.3" y="31.9">BAT1</text>
<text x="164.7" y="45.4">10k</text>
<text x="164.8" y="42.2">R8</text>
<text x="378.9" y="52.7">J1</text>
<text x="54" y="57.7">Momentary Switch</text>
<text x="54.3" y="54.5">SW1-N</text>
<text x="163.5" y="58.1">RESET</text>
<text x="327.9" y="59.4">MH-CD42</text>
<text x="327.9" y="56.2">U4</text>
<text x="378.9" y="55.9">PWR_SW</text>
<text x="163.5" y="61.2">Reset</text>
<text x="54.3" y="80.9">SW5-S</text>
<text x="275.9" y="81">R17</text>
<text x="54" y="84.1">Momentary Switch</text>
<text x="275.9" y="84.2">10k</text>
<text x="110" y="94.7">3k3</text>
<text x="275.5" y="91.6">0.1u</text>
<text x="278.4" y="95.2">C7</text>
<text x="110" y="101.8">3k3</text>
<text x="110.8" y="98.7">R1</text>
<text x="54.3" y="107.4">SW2-E</text>
<text x="110.8" y="105.7">R2</text>
<text x="54" y="110.6">Momentary Switch</text>
<text x="110" y="108.8">3k3</text>
<text x="110.8" y="112.8">R3</text>
<text x="359.1" y="112.9">BREAKOUT_TSL2591</text>
<text x="110" y="115.9">3k3</text>
<text x="110.8" y="119.8">R4</text>
<text x="314.3" y="118.1">0.1u</text>
<text x="366.2" y="117.8">U6</text>
<text x="110" y="122.9">3k3</text>
<text x="299.6" y="124.9">47uF</text>
<text x="299.6" y="121.6">C3</text>
<text x="317.2" y="121.6">C4</text>
<text x="110" y="130">3k3</text>
<text x="110.8" y="126.9">R5</text>
<text x="269" y="127">AMS1117-3.3</text>
<text x="54" y="137.1">Momentary Switch</text>
<text x="54.3" y="133.8">SW4-W</text>
<text x="110" y="137.1">3k3</text>
<text x="110.8" y="133.9">R6</text>
<text x="135.5" y="134">U3</text>
<text x="268.1" y="134.6">U5</text>
<text x="110.8" y="141">R7</text>
<text x="161.9" y="148.8">D3</text>
<text x="107.4" y="154.8">A1</text>
<text x="161.9" y="151.9">SS14</text>
<text x="107.4" y="158">DC-005-2.5A-2.5</text>
<text x="280.8" y="158.7">0.1u</text>
<text x="59.3" y="165.3">Momentary Switch</text>
<text x="59.6" y="162.1">SW5-SHIFT</text>
<text x="187.3" y="164">0.1u</text>
<text x="190.2" y="167.5">C1</text>
<text x="204.3" y="167.5">C2</text>
<text x="283.6" y="162.2">C5</text>
<text x="204.3" y="170.7">47uF</text>
<text x="382.4" y="168.6">U7</text>
<text x="388.9" y="184.6" transform="rotate(-90 388.9 184.6)">BME280</text>
<text x="54.3" y="190.3">SW6-F1</text>
<text x="203.2" y="190.3">RJ1</text>
<text x="214.1" y="190">3k3</text>
<text x="214.1" y="186.9">R13</text>
<text x="228.2" y="190">3k3</text>
<text x="228.2" y="186.9">R12</text>
<text x="240.6" y="190">3k3</text>
<text x="240.6" y="186.9">R11</text>
<text x="252.9" y="190">3k3</text>
<text x="252.9" y="186.9">R10</text>
<text x="54" y="193.5">Momentary Switch</text>
<text x="203.2" y="193.5">5555164-1</text>
<text x="289.6" y="197.5">0.1u</text>
<text x="286.3" y="201">C6</text>
<text x="376.4" y="209.8">R15</text>
<text x="387" y="209.8">R16</text>
<text x="376.4" y="213">3k3</text>
<text x="387" y="213">3k3 H1</text>
<text x="54" y="221.7">Momentary Switch</text>
<text x="54.3" y="218.5">SW7-F2</text>
<text x="97" y="217.5">2.42&quot; 128X64 OLED SSD1309</text>
<text x="132.3" y="221">U2</text>
<text x="305.9" y="221.8">TL2230EEF100</text>
<text x="305.9" y="218.6">FLASH</text>
<text x="123.5" y="225.6">SSD1309</text>
<text x="176.1" y="226.8">D2</text>
<text x="176.1" y="229.8">SS14</text>
<text x="283.4" y="232.7">LED1</text>
<text x="258" y="234.1">10k</text>
<text x="354" y="236.3">SS14</text>
<text x="354.2" y="239.8">D1</text>
<text x="259" y="243.3">R9</text>
<text x="270.1" y="243.3">LED0805_BLUE</text>
</g>
<g font-size="3.2">
<text x="188.3" y="40.7">1</text>
<text x="224.2" y="39">GND</text>
<text x="233" y="40.7">38</text>
<text x="233" y="37.2">39</text>
<text x="191.8" y="42.5">GND</text>
<text x="224.2" y="42.5">GND</text>
<text x="381" y="61.6">1</text>
<text x="381" y="65.1">2</text>
<text x="324.3" y="69">GND_1</text>
<text x="337.1" y="67.2">5</text>
<text x="381" y="68.6">3</text>
<text x="324.3" y="76">GND_2</text>
<text x="337.1" y="77.8">2</text>
<text x="337.1" y="74.3">3</text>
<text x="324.3" y="79.6">GND_3</text>
<text x="186.3" y="90.1">15</text>
<text x="191.8" y="91.9">GND</text>
<text x="257.2" y="142.1" transform="rotate(-90 257.2 142.1)">GND</text>
<text x="255.4" y="145.6" transform="rotate(-90 255.4 145.6)">1</text>
<text x="393.3" y="220.3">1</text>
<text x="393.3" y="223.8">2</text>
<text x="393.3" y="227.4">3</text>
<text x="393.3" y="230.9">4</text>
<text x="393.3" y="234.4">5</text>
<text x="393.3" y="237.9">6</text>
</g>
<g font-size="3.2" fill="#00f">
<text x="188.3" y="44.3">2</text>
<text x="188.3" y="47.8">3</text>
<text x="191.8" y="46">3V3</text>
<text x="223.7" y="46">IO23</text>
<text x="233" y="47.8">36</text>
<text x="233" y="44.3">37</text>
<text x="191.8" y="49.6">EN</text>
<text x="222.9" y="53.1">TXD0</text>
<text x="223.7" y="49.6">IO22</text>
<text x="233" y="51.3">35</text>
<text x="188.3" y="54.9">5</text>
<text x="188.3" y="58.4">6</text>
<text x="191.8" y="56.6">SENSOR_VN</text>
<text x="222.7" y="56.6">RXD0</text>
<text x="233" y="58.4">33</text>
<text x="233" y="54.9">34</text>
<text x="188.3" y="61.9">7</text>
<text x="188.3" y="65.4">8</text>
<text x="191.8" y="60.1">IO34</text>
<text x="191.8" y="63.7">IO35</text>
<text x="223.7" y="60.1">IO21</text>
<text x="226.9" y="63.7">NC</text>
<text x="233" y="65.4">31</text>
<text x="233" y="61.9">32</text>
<text x="323.6" y="65.4">Out_5V</text>
<text x="337.1" y="63.7">6</text>
<text x="188.3" y="69">9</text>
<text x="191.8" y="67.2">IO32</text>
<text x="191.8" y="70.7">IO33</text>
<text x="223.7" y="70.7">IO18</text>
<text x="223.7" y="67.2">IO19</text>
<text x="233" y="69">30</text>
<text x="337.1" y="70.7">4</text>
<text x="186.3" y="72.5">10</text>
<text x="186.3" y="76">11</text>
<text x="191.8" y="74.3">IO25</text>
<text x="191.8" y="77.8">IO26</text>
<text x="223.7" y="77.8">IO17</text>
<text x="225.7" y="74.3">IO5</text>
<text x="233" y="76">28</text>
<text x="233" y="72.5">29</text>
<text x="329.3" y="72.5">BAT</text>
<text x="186.3" y="79.6">12</text>
<text x="186.3" y="83.1">13</text>
<text x="191.8" y="81.3">IO27</text>
<text x="223.7" y="81.3">IO16</text>
<text x="233" y="83.1">26</text>
<text x="233" y="79.6">27</text>
<text x="329.7" y="83.1">VIN</text>
<text x="337.1" y="81.3">1</text>
<text x="186.3" y="86.6">14</text>
<text x="191.8" y="84.8">IO14</text>
<text x="191.8" y="88.4">IO12</text>
<text x="225.7" y="88.4">IO0</text>
<text x="225.7" y="84.8">IO4</text>
<text x="233" y="86.6">25</text>
<text x="186.3" y="93.7">16</text>
<text x="191.8" y="95.4">IO13</text>
<text x="223.7" y="95.4">IO15</text>
<text x="225.7" y="91.9">IO2</text>
<text x="233" y="93.7">23</text>
<text x="233" y="90.1">24</text>
<text x="186.3" y="97.2">17</text>
<text x="186.3" y="100.7">18</text>
<text x="191.8" y="99">SHD/SD2</text>
<text x="217.5" y="99">SDI/SD1</text>
<text x="233" y="100.7">21</text>
<text x="233" y="97.2">22</text>
<text x="186.3" y="104.2">19</text>
<text x="191.8" y="102.5">SWP/SD3</text>
<text x="191.8" y="106">SCS/CMD</text>
<text x="216.3" y="102.5">SDO/SD0</text>
<text x="217.3" y="106">SCK/CLK</text>
<text x="233" y="104.2">20</text>
<text x="258.9" y="122.1" transform="rotate(-90 258.9 122.1)">4</text>
<text x="354.3" y="125.4">1</text>
<text x="354.3" y="128.9">2</text>
<text x="358.8" y="126.8">Vin</text>
<text x="358.8" y="130.4">GND</text>
<text x="354.3" y="132.5">3</text>
<text x="354.3" y="136">4</text>
<text x="358.8" y="133.9">3.3V</text>
<text x="358.8" y="137.4">Int</text>
<text x="151.7" y="138.1" transform="rotate(-90 151.7 138.1)">HW-613</text>
<text x="260.7" y="142.1" transform="rotate(-90 260.7 142.1)">VOUT VOUT</text>
<text x="264.2" y="142.1" transform="rotate(-90 264.2 142.1)">VIN</text>
<text x="354.3" y="139.5">5</text>
<text x="354.3" y="143.1">6</text>
<text x="358.8" y="140.9">SDA</text>
<text x="147.5" y="148" transform="rotate(-90 147.5 148)">EN</text>
<text x="151" y="148" transform="rotate(-90 151 148)">IN+</text>
<text x="154.5" y="148" transform="rotate(-90 154.5 148)">GND</text>
<text x="158" y="148" transform="rotate(-90 158 148)">VO+</text>
<text x="258.9" y="145.6" transform="rotate(-90 258.9 145.6)">2</text>
<text x="262.5" y="145.6" transform="rotate(-90 262.5 145.6)">3</text>
<text x="358.8" y="144.5">SCL</text>
<text x="114.7" y="162.5">1</text>
<text x="114.7" y="166">3</text>
<text x="114.7" y="169.5">2</text>
<text x="294.2" y="210.4" transform="rotate(-90 294.2 210.4)">1</text>
<text x="297.7" y="210.4" transform="rotate(-90 297.7 210.4)">2</text>
<text x="301.3" y="210.4" transform="rotate(-90 301.3 210.4)">3</text>
<text x="294.2" y="226.6" transform="rotate(-90 294.2 226.6)">4</text>
<text x="297.7" y="226.6" transform="rotate(-90 297.7 226.6)">5</text>
<text x="301.3" y="226.6" transform="rotate(-90 301.3 226.6)">6</text>
<text x="89.7" y="233">7</text>
<text x="89.7" y="238.3">6</text>
<text x="94.2" y="234.4">CS</text>
<text x="94.2" y="239.7">DC</text>
<text x="89.7" y="243.6">5</text>
<text x="94.2" y="245">RES</text>
<text x="146.4" y="240.4">128x64</text>
<text x="89.7" y="248.9">4</text>
<text x="94.2" y="250.3">SDA</text>
<text x="89.7" y="254.2">3</text>
<text x="94.2" y="255.6">SCL</text>
<text x="89.7" y="259.5">2</text>
<text x="94.2" y="260.9">VCC</text>
<text x="89.7" y="264.8">1</text>
<text x="94.2" y="266.2">GND</text>
</g>
<g font-size="3.2" fill="#f00">
<text x="188.3" y="51.3">4</text>
<text x="191.8" y="53.1">SENSOR_VP</text>
</g>
<g font-size="2.5" fill="#00f">
<text x="374.1" y="173">1</text>
<text x="374.1" y="176.6">2</text>
<text x="378.2" y="178">GND</text>
<text x="378.2" y="174.4">VCC</text>
<text x="374.1" y="183.6">4</text>
<text x="374.1" y="180.1">3</text>
<text x="378.2" y="185">SCK</text>
<text x="378.2" y="181.5">SDI</text>
<text x="374.1" y="190.7">6</text>
<text x="374.1" y="187.1">5</text>
<text x="378.2" y="188.6">CSB</text>
<text x="378.2" y="192.1">SDO</text>
</g>
<g font-size="2.1" fill="#a54b4b">
<text x="161.6" y="51.3" transform="rotate(-90 161.6 51.3)">2</text>
<text x="161.6" y="63.9" transform="rotate(-90 161.6 63.9)">1</text>
</g>
</svg>
